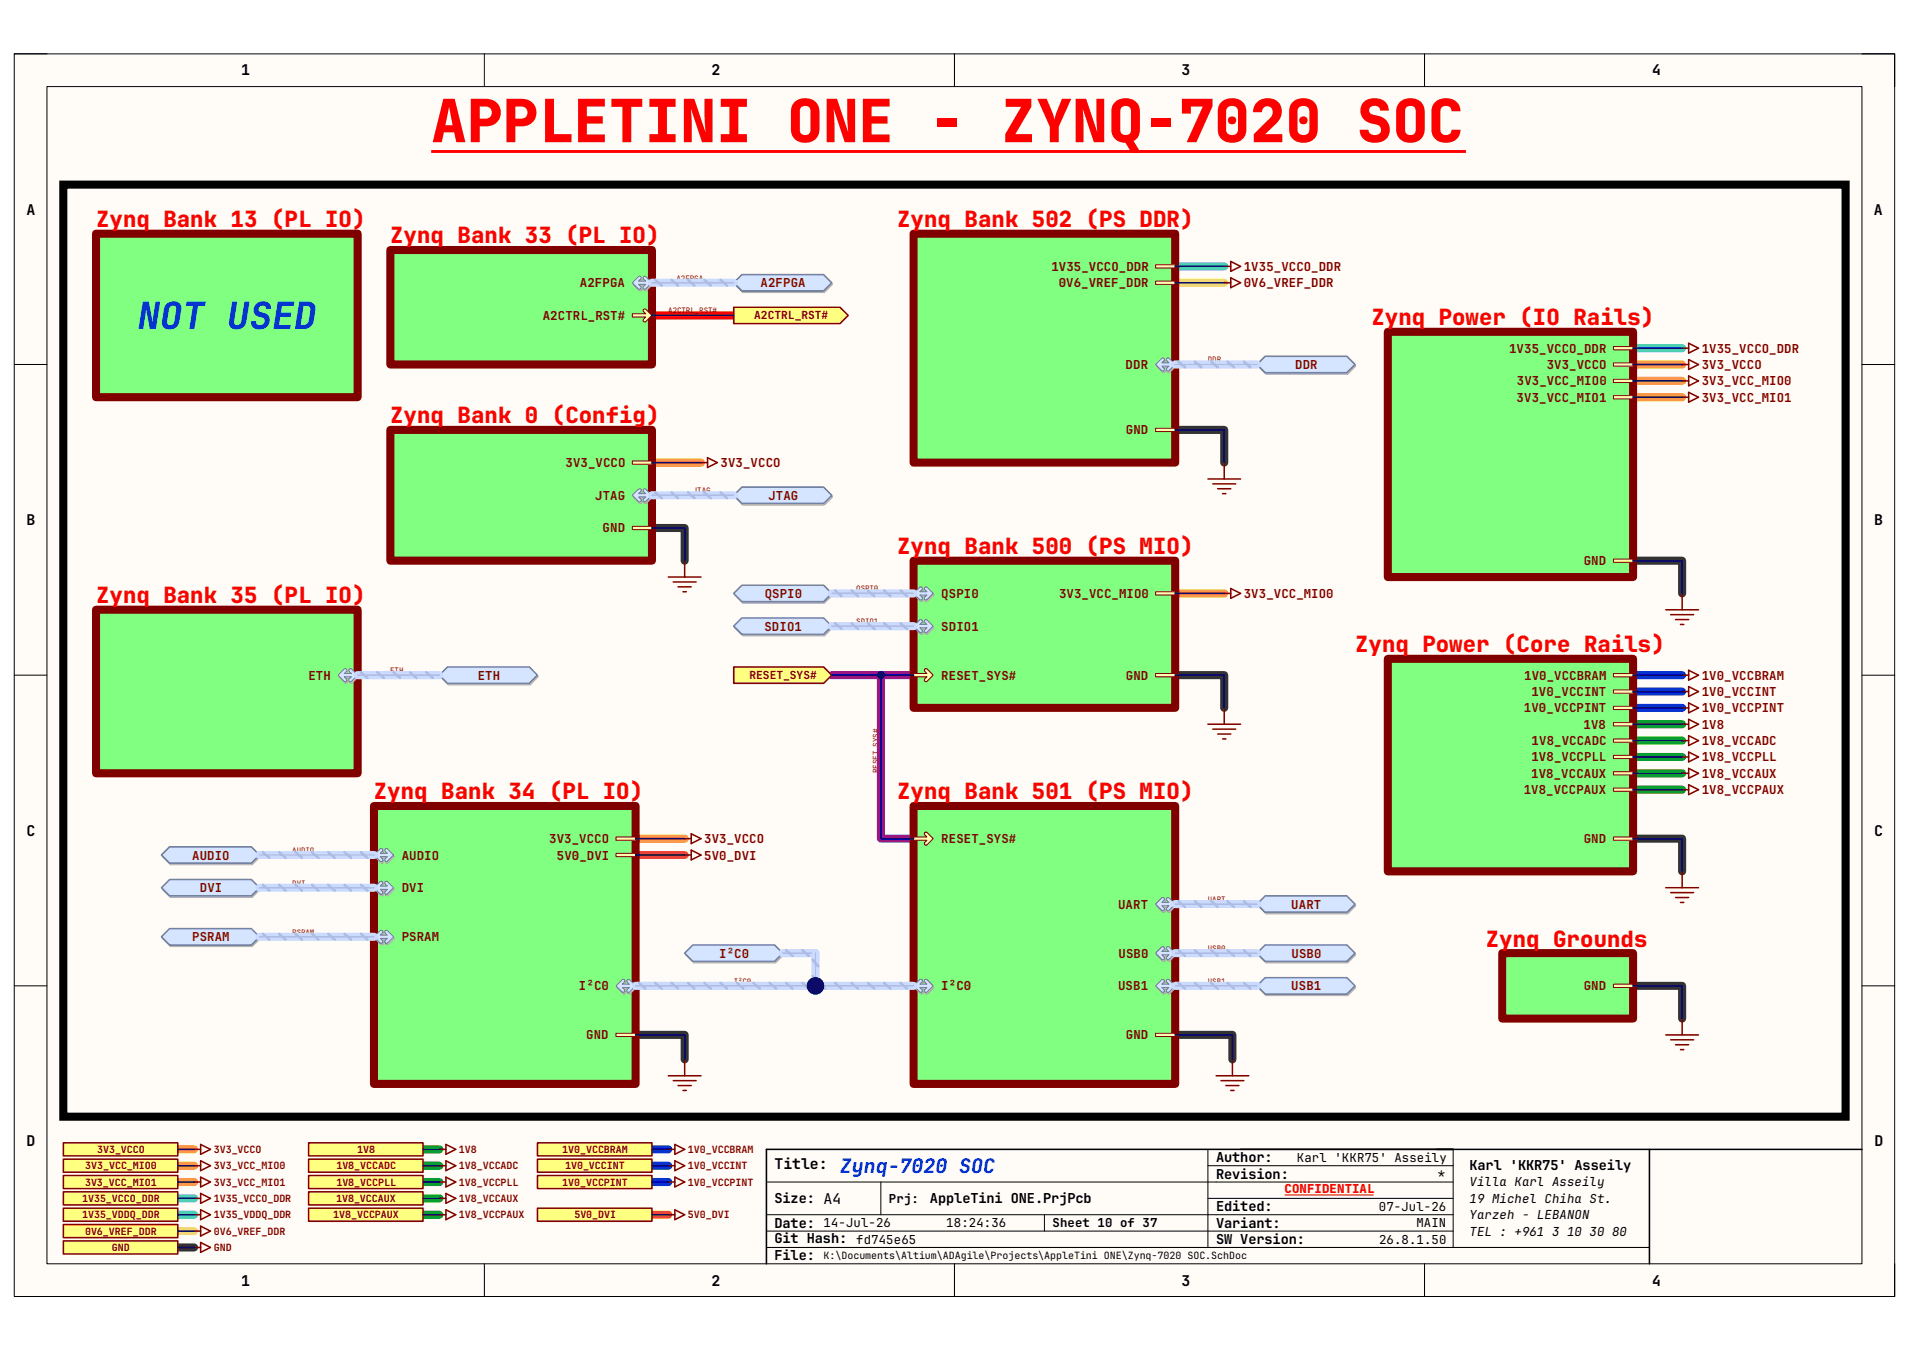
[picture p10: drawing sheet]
<svg xmlns="http://www.w3.org/2000/svg" width="420mm" height="297mm" viewBox="0 0 420 297" stroke-linecap="round" stroke-linejoin="round" font-family="sans-serif">
<path d="M3.1 11.9h413.7v273.3h-413.7z" fill-rule="evenodd" fill="#fffcf8"/>
<path d="M3.1 11.9h413.7v273.3h-413.7z" fill="none" stroke="#000" stroke-width=".22"/>
<path d="M10.3 19h399.3v259h-399.3z" fill-rule="evenodd" fill="#fffcf8"/>
<g fill="none" stroke="#000" stroke-width=".22">
<path d="M3.1 11.8h7.2M10.3 19h399.3v259h-399.3zM106.6 11.8v7.2M210 11.8v7.2M313.4 11.8v7.2M409.6 11.9h7.2v7.1M3.1 80.2h7.2M409.6 80.2h7.2M3.1 148.5h7.2M409.6 148.5h7.2M3.1 216.9h7.2M409.6 216.9h7.2"/>
<path d="M265.7 256.5h54M265.7 252.9v21.5M319.7 252.9v21.5M106.6 278v7.2M168.6 260.1h151.1M168.6 270.8h151.1M168.6 267.3h151.1M168.6 274.4h194.3M193.8 260.1v7.2M210 278v7.2M229.8 267.3v3.5M265.7 263.7h54"/>
<path d="M313.4 278v7.2M416.8 278v7.2"/>
</g>
<path d="M258.6 94.6h10.7v7.2M143.4 116.2h7.2v7.2M359.3 123.4h10.8v7.2M258.6 148.5h10.7v7.2M359.3 184.5h10.8v7.2M359.3 216.9h10.8v7.2M139.8 227.7h10.8v5.4M258.6 227.7h12.5v5.4M39.1 274.4h3.6" fill="none" stroke="#333" stroke-width="1.8"/>
<path d="M183 148.5h10.8M201 148.5h-7.2v36h7.2" fill="none" stroke="#90f" stroke-width="1.8"/>
<path d="M359.3 80.2h10.8M359.3 83.8h10.8M359.3 87.4h10.8M143.4 101.8h10.8M258.6 130.6h10.7M139.8 184.5h10.8M39.1 252.9h3.6M39.1 256.5h3.6M39.1 260.1h3.6" fill="none" stroke="#f90" stroke-width="1.8"/>
<path d="M359.3 148.5h10.8M359.3 152.1h10.8M359.3 155.7h10.8M143.4 256.5h3.6M143.4 252.9h3.6M143.4 260.1h3.6" fill="none" stroke="#03c" stroke-width="1.8"/>
<path d="M258.6 58.6h10.7M359.3 76.6h10.8M39.1 267.3h3.6M39.1 263.7h3.6" fill="none" stroke="#2cf" stroke-width="1.8"/>
<path d="M359.3 159.3h10.8M359.3 162.9h10.8M359.3 170.1h10.8M359.3 173.7h10.8M93.1 252.9h3.6M93.1 256.5h3.6M93.1 263.7h3.6M93.1 267.3h3.6" fill="none" stroke="#0a0" stroke-width="1.8"/>
<path d="M359.3 166.5h10.8M93.1 260.1h3.6" fill="none" stroke="#086" stroke-width="1.8"/>
<path d="M258.6 62.2h10.7M39.1 270.8h3.6" fill="none" stroke="#fd3" stroke-width="1.8"/>
<path d="M139.8 188.1h10.8M143.4 267.3h3.6" fill="none" stroke="#ff6a00" stroke-width="1.8"/>
<path d="M143.4 69.4h18" fill="none" stroke="#f00" stroke-width="1.8"/>
<path d="M316.1 252.9h93.5M319.7 252.9h-151.1v25.1M362.9 252.9v25.1" fill="none" stroke="#000" stroke-width=".34"/>
<path d="M282.6 262.9h19.6" fill="none" stroke="#f00" stroke-width=".22"/>
<path d="M94.9 33.3h227.6" fill="none" stroke="#f00" stroke-width=".64" stroke-linecap="butt"/>
<path d="M13.9 40.6h392.1v205.1h-392.1z" fill="none" stroke="#000" stroke-width="1.8"/>
<path d="M21.1 51.4h57.6v36h-57.6z" fill-rule="evenodd" fill="#80ff80"/>
<path d="M21.1 51.4h57.6v36h-57.6z" fill="none" stroke="#800000" stroke-width="1.8"/>
<path d="M85.9 55h57.5v25.2h-57.5z" fill-rule="evenodd" fill="#80ff80"/>
<path d="M85.9 55h57.5v25.2h-57.5z" fill="none" stroke="#800000" stroke-width="1.8"/>
<path d="M140.6 61.2l.4-.1 .2 .3-.5 .8h1.5l-.5-.7 .1-.3 .3-.1 1.5 1.5-1.5 1.4-.4-.1v-.3l.5-.7h-1.5l.5 .7-.1 .3-.3 .1-1.5-1.4z" fill-rule="evenodd" fill="#bac0ca"/>
<path d="M140.6 61.2l.4-.1 .2 .3-.5 .8h1.5l-.5-.7 .1-.3 .3-.1 1.5 1.5-1.5 1.4-.4-.1v-.3l.5-.7h-1.5l.5 .7-.1 .3-.3 .1-1.5-1.4z" fill="none" stroke="#a6acb6" stroke-width=".22"/>
<path d="M140.5 60.9l.3-.1 .3 .3-.6 .7h1.6l-.6-.6 .1-.4h.3l1.5 1.4-1.5 1.4-.3-.1-.1-.3 .6-.6h-1.6l.6 .6-.2 .3-.3 .1-1.5-1.4z" fill-rule="evenodd" fill="#d5e4ff"/>
<path d="M140.5 60.9l.3-.1 .3 .3-.6 .7h1.6l-.6-.6 .1-.4h.3l1.5 1.4-1.5 1.4-.3-.1-.1-.3 .6-.6h-1.6l.6 .6-.2 .3-.3 .1-1.5-1.4z" fill="none" stroke="#71809b" stroke-width=".22"/>
<path d="M139.1 69h3l-.6-.6 .1-.4h.3l1.5 1.4-1.3 1.4h-.3l-.3-.1v-.3l.6-.6h-3z" fill-rule="evenodd" fill="#ffffb0"/>
<path d="M139.1 69h3l-.6-.6 .1-.4h.3l1.5 1.4-1.3 1.4h-.3l-.3-.1v-.3l.6-.6h-3z" fill="none" stroke="#800000" stroke-width=".22"/>
<path d="M82.3 177.3h57.5v61.2h-57.5z" fill-rule="evenodd" fill="#80ff80"/>
<path d="M82.3 177.3h57.5v61.2h-57.5z" fill="none" stroke="#800000" stroke-width="1.8"/>
<path d="M135.5 184.1h4.3v.8h-4.3z" fill-rule="evenodd" fill="#ffffb0"/>
<path d="M135.5 184.1h4.3v.8h-4.3z" fill="none" stroke="#800000" stroke-width=".22"/>
<path d="M83.8 205.1l.3-.1 .3 .3-.1 .3-.5 .5h1.6l-.6-.7 .2-.3 .2-.1 1.6 1.5-1.6 1.4-.2-.1-.2-.3 .6-.7h-1.6l.6 .7-.1 .3-.4 .1-1.4-1.4z" fill-rule="evenodd" fill="#bac0ca"/>
<path d="M83.8 205.1l.3-.1 .3 .3-.1 .3-.5 .5h1.6l-.6-.7 .2-.3 .2-.1 1.6 1.5-1.6 1.4-.2-.1-.2-.3 .6-.7h-1.6l.6 .7-.1 .3-.4 .1-1.4-1.4z" fill="none" stroke="#a6acb6" stroke-width=".22"/>
<path d="M83.6 204.8l.4-.1 .2 .2v.3l-.5 .5h1.5l-.6-.6 .2-.4h.3l1.5 1.4-1.5 1.4h-.3l-.2-.4 .6-.6h-1.5l.5 .6-.1 .4h-.4l-1.4-1.4z" fill-rule="evenodd" fill="#d5e4ff"/>
<path d="M83.6 204.8l.4-.1 .2 .2v.3l-.5 .5h1.5l-.6-.6 .2-.4h.3l1.5 1.4-1.5 1.4h-.3l-.2-.4 .6-.6h-1.5l.5 .6-.1 .4h-.4l-1.4-1.4z" fill="none" stroke="#71809b" stroke-width=".22"/>
<path d="M137 215.9l.4-.1 .2 .3v.3l-.5 .5h1.5l-.5-.7 .1-.3 .3-.1 1.5 1.5-1.5 1.4-.4-.2v-.2l.5-.7h-1.5l.5 .7-.1 .3-.3 .1-1.5-1.4z" fill-rule="evenodd" fill="#bac0ca"/>
<path d="M137 215.9l.4-.1 .2 .3v.3l-.5 .5h1.5l-.5-.7 .1-.3 .3-.1 1.5 1.5-1.5 1.4-.4-.2v-.2l.5-.7h-1.5l.5 .7-.1 .3-.3 .1-1.5-1.4z" fill="none" stroke="#a6acb6" stroke-width=".22"/>
<path d="M136.9 215.6l.3-.1 .3 .3-.1 .2-.5 .5h1.6l-.6-.6 .1-.4h.3l1.5 1.4-1.5 1.4-.3-.1-.1-.3 .6-.6h-1.6l.6 .6-.2 .3-.3 .1-1.5-1.4z" fill-rule="evenodd" fill="#d5e4ff"/>
<path d="M136.9 215.6l.3-.1 .3 .3-.1 .2-.5 .5h1.6l-.6-.6 .1-.4h.3l1.5 1.4-1.5 1.4-.3-.1-.1-.3 .6-.6h-1.6l.6 .6-.2 .3-.3 .1-1.5-1.4z" fill="none" stroke="#71809b" stroke-width=".22"/>
<path d="M83.8 194.3l.4-.1 .2 .3-.1 .3-.5 .5h1.6l-.6-.7 .2-.3 .2-.1 1.6 1.5-1.5 1.4-.3-.1-.2-.3 .6-.7h-1.6l.6 .7-.1 .3-.4 .1-1.4-1.4z" fill-rule="evenodd" fill="#bac0ca"/>
<path d="M83.8 194.3l.4-.1 .2 .3-.1 .3-.5 .5h1.6l-.6-.7 .2-.3 .2-.1 1.6 1.5-1.5 1.4-.3-.1-.2-.3 .6-.7h-1.6l.6 .7-.1 .3-.4 .1-1.4-1.4z" fill="none" stroke="#a6acb6" stroke-width=".22"/>
<path d="M82.3 195.3l1.5-1.4 .3 .1 .1 .3-.5 .6h1.5l-.6-.6 .1-.3 .3-.1 1.6 1.4-1.5 1.4h-.3l-.2-.3 .6-.7h-1.5l.5 .6v.3l-.4 .1z" fill-rule="evenodd" fill="#d5e4ff"/>
<path d="M82.3 195.3l1.5-1.4 .3 .1 .1 .3-.5 .6h1.5l-.6-.6 .1-.3 .3-.1 1.6 1.4-1.5 1.4h-.3l-.2-.3 .6-.7h-1.5l.5 .6v.3l-.4 .1z" fill="none" stroke="#71809b" stroke-width=".22"/>
<path d="M135.5 187.7h4.3v.8h-4.3z" fill-rule="evenodd" fill="#ffffb0"/>
<path d="M135.5 187.7h4.3v.8h-4.3z" fill="none" stroke="#800000" stroke-width=".22"/>
<path d="M135.5 227.3h4.3v.7h-4.3z" fill-rule="evenodd" fill="#ffffb0"/>
<path d="M135.5 227.3h4.3v.7h-4.3z" fill="none" stroke="#800000" stroke-width=".22"/>
<path d="M82.5 188.5l1.5-1.5 .3 .2 .1 .3-.6 .6h1.6l-.6-.7 .1-.2 .3-.2 1.6 1.5-1.5 1.4-.4-.1-.1-.3 .6-.7h-1.6l.6 .7-.1 .3-.3 .1z" fill-rule="evenodd" fill="#bac0ca"/>
<path d="M82.5 188.5l1.5-1.5 .3 .2 .1 .3-.6 .6h1.6l-.6-.7 .1-.2 .3-.2 1.6 1.5-1.5 1.4-.4-.1-.1-.3 .6-.7h-1.6l.6 .7-.1 .3-.3 .1z" fill="none" stroke="#a6acb6" stroke-width=".22"/>
<path d="M83.6 186.8l.4-.1 .2 .3v.3l-.5 .4h1.5l-.6-.6 .1-.3 .3-.1 1.6 1.4-1.5 1.4h-.3l-.2-.3 .6-.7h-1.5l.5 .6-.1 .4h-.4l-1.4-1.4z" fill-rule="evenodd" fill="#d5e4ff"/>
<path d="M83.6 186.8l.4-.1 .2 .3v.3l-.5 .4h1.5l-.6-.6 .1-.3 .3-.1 1.6 1.4-1.5 1.4h-.3l-.2-.3 .6-.7h-1.5l.5 .6-.1 .4h-.4l-1.4-1.4z" fill="none" stroke="#71809b" stroke-width=".22"/>
<path d="M21.1 134.1h57.6v36h-57.6z" fill-rule="evenodd" fill="#80ff80"/>
<path d="M21.1 134.1h57.6v36h-57.6z" fill="none" stroke="#800000" stroke-width="1.8"/>
<path d="M75.9 147.6l.3-.1 .3 .3-.6 .7h1.6l-.6-.6 .1-.3 .3-.1 1.6 1.4-1.6 1.4-.3-.1-.1-.3 .6-.6h-1.6l.6 .6-.2 .4h-.3l-1.5-1.4z" fill-rule="evenodd" fill="#bac0ca"/>
<path d="M75.9 147.6l.3-.1 .3 .3-.6 .7h1.6l-.6-.6 .1-.3 .3-.1 1.6 1.4-1.6 1.4-.3-.1-.1-.3 .6-.6h-1.6l.6 .6-.2 .4h-.3l-1.5-1.4z" fill="none" stroke="#a6acb6" stroke-width=".22"/>
<path d="M75.7 147.2l.4-.1 .2 .3-.6 .8h1.6l-.6-.7 .1-.3 .4-.1 1.5 1.4-1.6 1.5-.3-.2-.1-.2 .6-.7h-1.6l.6 .7-.1 .3-.4 .1-1.4-1.5z" fill-rule="evenodd" fill="#d5e4ff"/>
<path d="M75.7 147.2l.4-.1 .2 .3-.6 .8h1.6l-.6-.7 .1-.3 .4-.1 1.5 1.4-1.6 1.5-.3-.2-.1-.2 .6-.7h-1.6l.6 .7-.1 .3-.4 .1-1.4-1.5z" fill="none" stroke="#71809b" stroke-width=".22"/>
<path d="M85.9 94.6h57.5v28.8h-57.5z" fill-rule="evenodd" fill="#80ff80"/>
<path d="M85.9 94.6h57.5v28.8h-57.5z" fill="none" stroke="#800000" stroke-width="1.8"/>
<path d="M139.1 115.8h4.3v.7h-4.3z" fill-rule="evenodd" fill="#ffffb0"/>
<path d="M139.1 115.8h4.3v.7h-4.3z" fill="none" stroke="#800000" stroke-width=".22"/>
<path d="M139.1 101.4h4.3v.7h-4.3z" fill-rule="evenodd" fill="#ffffb0"/>
<path d="M139.1 101.4h4.3v.7h-4.3z" fill="none" stroke="#800000" stroke-width=".22"/>
<path d="M140.6 108l.4-.1 .2 .3-.5 .8h1.5l-.5-.7 .1-.3 .3-.1 1.5 1.4-1.5 1.5-.3-.1-.1-.3 .5-.7h-1.5l.5 .7-.1 .3h-.3l-1.5-1.4z" fill-rule="evenodd" fill="#bac0ca"/>
<path d="M140.6 108l.4-.1 .2 .3-.5 .8h1.5l-.5-.7 .1-.3 .3-.1 1.5 1.4-1.5 1.5-.3-.1-.1-.3 .5-.7h-1.5l.5 .7-.1 .3h-.3l-1.5-1.4z" fill="none" stroke="#a6acb6" stroke-width=".22"/>
<path d="M140.4 107.6l.4-.1 .3 .3-.6 .8h1.6l-.6-.7 .1-.3 .3-.1 1.5 1.5-1.5 1.4-.3-.1-.1-.3 .6-.7h-1.6l.6 .7-.2 .3-.3 .1-1.5-1.4z" fill-rule="evenodd" fill="#d5e4ff"/>
<path d="M140.4 107.6l.4-.1 .3 .3-.6 .8h1.6l-.6-.7 .1-.3 .3-.1 1.5 1.5-1.5 1.4-.3-.1-.1-.3 .6-.7h-1.6l.6 .7-.2 .3-.3 .1-1.5-1.4z" fill="none" stroke="#71809b" stroke-width=".22"/>
<path d="M201 123.4h57.6v32.3h-57.6z" fill-rule="evenodd" fill="#80ff80"/>
<path d="M201 123.4h57.6v32.3h-57.6z" fill="none" stroke="#800000" stroke-width="1.8"/>
<path d="M201 148.2h2.9l-.5-.7v-.3l.3-.1 1.6 1.4-1.4 1.4-.3 .1-.2-.2v-.3l.5-.6h-2.9z" fill-rule="evenodd" fill="#ffffb0"/>
<path d="M201 148.2h2.9l-.5-.7v-.3l.3-.1 1.6 1.4-1.4 1.4-.3 .1-.2-.2v-.3l.5-.6h-2.9z" fill="none" stroke="#800000" stroke-width=".22"/>
<path d="M254.2 148.2h4.4v.7h-4.4z" fill-rule="evenodd" fill="#ffffb0"/>
<path d="M254.2 148.2h4.4v.7h-4.4z" fill="none" stroke="#800000" stroke-width=".22"/>
<path d="M254.2 130.2h4.4v.7h-4.4z" fill-rule="evenodd" fill="#ffffb0"/>
<path d="M254.2 130.2h4.4v.7h-4.4z" fill="none" stroke="#800000" stroke-width=".22"/>
<path d="M201.2 130.9l1.5-1.4 .3 .1 .1 .3-.6 .7h1.6l-.6-.7 .2-.4h.3l1.5 1.4-1.5 1.5-.3-.1-.2-.4 .6-.6h-1.6l.6 .6-.1 .3-.3 .2z" fill-rule="evenodd" fill="#bac0ca"/>
<path d="M201.2 130.9l1.5-1.4 .3 .1 .1 .3-.6 .7h1.6l-.6-.7 .2-.4h.3l1.5 1.4-1.5 1.5-.3-.1-.2-.4 .6-.6h-1.6l.6 .6-.1 .3-.3 .2z" fill="none" stroke="#a6acb6" stroke-width=".22"/>
<path d="M202.3 129.2l.4-.1 .2 .3v.3l-.5 .5h1.5l-.5-.7 .1-.3 .3-.1 1.5 1.5-1.5 1.4-.3-.1-.1-.3 .5-.7h-1.5l.5 .7-.1 .3-.4 .1-1.4-1.4z" fill-rule="evenodd" fill="#d5e4ff"/>
<path d="M202.3 129.2l.4-.1 .2 .3v.3l-.5 .5h1.5l-.5-.7 .1-.3 .3-.1 1.5 1.5-1.5 1.4-.3-.1-.1-.3 .5-.7h-1.5l.5 .7-.1 .3-.4 .1-1.4-1.4z" fill="none" stroke="#71809b" stroke-width=".22"/>
<path d="M201.2 138.1l1.5-1.4 .3 .1 .1 .3-.6 .7h1.6l-.6-.7 .2-.3 .3-.1 1.5 1.4-1.6 1.5-.3-.2-.1-.3 .6-.6h-1.6l.6 .6-.1 .4-.3 .1z" fill-rule="evenodd" fill="#bac0ca"/>
<path d="M201.2 138.1l1.5-1.4 .3 .1 .1 .3-.6 .7h1.6l-.6-.7 .2-.3 .3-.1 1.5 1.4-1.6 1.5-.3-.2-.1-.3 .6-.6h-1.6l.6 .6-.1 .4-.3 .1z" fill="none" stroke="#a6acb6" stroke-width=".22"/>
<path d="M202.3 136.4l.4-.1 .2 .3v.3l-.5 .5h1.5l-.5-.7 .1-.3 .3-.1 1.5 1.5-1.5 1.4-.4-.1v-.3l.5-.7h-1.5l.5 .7-.1 .3h-.4l-1.4-1.3z" fill-rule="evenodd" fill="#d5e4ff"/>
<path d="M202.3 136.4l.4-.1 .2 .3v.3l-.5 .5h1.5l-.5-.7 .1-.3 .3-.1 1.5 1.5-1.5 1.4-.4-.1v-.3l.5-.7h-1.5l.5 .7-.1 .3h-.4l-1.4-1.3z" fill="none" stroke="#71809b" stroke-width=".22"/>
<path d="M201 177.3h57.6v61.2h-57.6z" fill-rule="evenodd" fill="#80ff80"/>
<path d="M201 177.3h57.6v61.2h-57.6z" fill="none" stroke="#800000" stroke-width="1.8"/>
<path d="M201 184.1h2.9l-.5-.6 .1-.3 .3-.1 1.5 1.4-1.4 1.4h-.3l-.2-.1v-.3l.5-.6h-2.9z" fill-rule="evenodd" fill="#ffffb0"/>
<path d="M201 184.1h2.9l-.5-.6 .1-.3 .3-.1 1.5 1.4-1.4 1.4h-.3l-.2-.1v-.3l.5-.6h-2.9z" fill="none" stroke="#800000" stroke-width=".22"/>
<path d="M254.2 227.3h4.4v.7h-4.4z" fill-rule="evenodd" fill="#ffffb0"/>
<path d="M254.2 227.3h4.4v.7h-4.4z" fill="none" stroke="#800000" stroke-width=".22"/>
<path d="M202.5 215.9l.4-.1 .2 .3v.3l-.6 .5h1.6l-.6-.7 .2-.3 .3-.1 1.5 1.5-1.6 1.4-.3-.1-.1-.3 .6-.7h-1.6l.6 .7-.1 .3-.4 .1-1.4-1.4z" fill-rule="evenodd" fill="#bac0ca"/>
<path d="M202.5 215.9l.4-.1 .2 .3v.3l-.6 .5h1.6l-.6-.7 .2-.3 .3-.1 1.5 1.5-1.6 1.4-.3-.1-.1-.3 .6-.7h-1.6l.6 .7-.1 .3-.4 .1-1.4-1.4z" fill="none" stroke="#a6acb6" stroke-width=".22"/>
<path d="M202.3 215.6l.4-.1 .2 .2v.3l-.5 .5h1.5l-.5-.6 .1-.4h.3l1.5 1.4-1.5 1.4-.4-.1v-.3l.5-.6h-1.5l.5 .6-.1 .4h-.4l-1.4-1.4z" fill-rule="evenodd" fill="#d5e4ff"/>
<path d="M202.3 215.6l.4-.1 .2 .2v.3l-.5 .5h1.5l-.5-.6 .1-.4h.3l1.5 1.4-1.5 1.4-.4-.1v-.3l.5-.6h-1.5l.5 .6-.1 .4h-.4l-1.4-1.4z" fill="none" stroke="#71809b" stroke-width=".22"/>
<path d="M255.7 208.7l.4-.1 .3 .3-.6 .8h1.6l-.6-.6 .1-.4 .3-.1 1.5 1.5-1.5 1.4-.3-.1-.1-.3 .6-.7h-1.6l.6 .7-.2 .3-.4 .1-1.4-1.4z" fill-rule="evenodd" fill="#bac0ca"/>
<path d="M255.7 208.7l.4-.1 .3 .3-.6 .8h1.6l-.6-.6 .1-.4 .3-.1 1.5 1.5-1.5 1.4-.3-.1-.1-.3 .6-.7h-1.6l.6 .7-.2 .3-.4 .1-1.4-1.4z" fill="none" stroke="#a6acb6" stroke-width=".22"/>
<path d="M255.6 208.4l.4-.1 .2 .3-.6 .7h1.6l-.6-.6 .1-.3 .3-.1 1.6 1.4-1.6 1.4-.3-.1-.1-.3 .6-.6h-1.6l.6 .6-.2 .4h-.4l-1.4-1.4z" fill-rule="evenodd" fill="#d5e4ff"/>
<path d="M255.6 208.4l.4-.1 .2 .3-.6 .7h1.6l-.6-.6 .1-.3 .3-.1 1.6 1.4-1.6 1.4-.3-.1-.1-.3 .6-.6h-1.6l.6 .6-.2 .4h-.4l-1.4-1.4z" fill="none" stroke="#71809b" stroke-width=".22"/>
<path d="M254.4 199.3l1.5-1.5 .3 .1 .2 .3-.6 .7h1.6l-.6-.6 .1-.4 .3-.1 1.5 1.5-1.5 1.4-.3-.1-.1-.3 .6-.7h-1.6l.6 .7-.1 .3-.4 .1z" fill-rule="evenodd" fill="#bac0ca"/>
<path d="M254.4 199.3l1.5-1.5 .3 .1 .2 .3-.6 .7h1.6l-.6-.6 .1-.4 .3-.1 1.5 1.5-1.5 1.4-.3-.1-.1-.3 .6-.7h-1.6l.6 .7-.1 .3-.4 .1z" fill="none" stroke="#a6acb6" stroke-width=".22"/>
<path d="M255.6 197.6l.3-.1 .3 .3-.6 .7h1.6l-.6-.6 .1-.3 .3-.1 1.6 1.4-1.6 1.4-.3-.1-.1-.3 .6-.6h-1.6l.6 .6-.1 .3-.4 .1-1.5-1.4z" fill-rule="evenodd" fill="#d5e4ff"/>
<path d="M255.6 197.6l.3-.1 .3 .3-.6 .7h1.6l-.6-.6 .1-.3 .3-.1 1.6 1.4-1.6 1.4-.3-.1-.1-.3 .6-.6h-1.6l.6 .6-.1 .3-.4 .1-1.5-1.4z" fill="none" stroke="#71809b" stroke-width=".22"/>
<path d="M255.7 215.9l.4-.1 .3 .3-.6 .8h1.6l-.6-.7 .1-.3 .3-.1 1.5 1.5-1.5 1.4-.4-.2v-.2l.6-.7h-1.6l.6 .7-.2 .3-.3 .1-1.5-1.4z" fill-rule="evenodd" fill="#bac0ca"/>
<path d="M255.7 215.9l.4-.1 .3 .3-.6 .8h1.6l-.6-.7 .1-.3 .3-.1 1.5 1.5-1.5 1.4-.4-.2v-.2l.6-.7h-1.6l.6 .7-.2 .3-.3 .1-1.5-1.4z" fill="none" stroke="#a6acb6" stroke-width=".22"/>
<path d="M255.6 215.6l.3-.1 .3 .3-.6 .7h1.6l-.6-.6 .1-.3 .3-.1 1.6 1.4-1.6 1.4-.3-.1-.1-.3 .6-.6h-1.6l.6 .6-.1 .3-.4 .1-1.5-1.4z" fill-rule="evenodd" fill="#d5e4ff"/>
<path d="M255.6 215.6l.3-.1 .3 .3-.6 .7h1.6l-.6-.6 .1-.3 .3-.1 1.6 1.4-1.6 1.4-.3-.1-.1-.3 .6-.6h-1.6l.6 .6-.1 .3-.4 .1-1.5-1.4z" fill="none" stroke="#71809b" stroke-width=".22"/>
<path d="M201 51.4h57.6v50.4h-57.6z" fill-rule="evenodd" fill="#80ff80"/>
<path d="M201 51.4h57.6v50.4h-57.6z" fill="none" stroke="#800000" stroke-width="1.8"/>
<path d="M255.7 79.2l.4-.1 .3 .3-.6 .8h1.6l-.6-.7 .1-.3 .3-.1 1.5 1.4-1.5 1.5-.3-.1-.1-.3 .6-.7h-1.6l.6 .7-.1 .3-.4 .1-1.5-1.5z" fill-rule="evenodd" fill="#bac0ca"/>
<path d="M255.7 79.2l.4-.1 .3 .3-.6 .8h1.6l-.6-.7 .1-.3 .3-.1 1.5 1.4-1.5 1.5-.3-.1-.1-.3 .6-.7h-1.6l.6 .7-.1 .3-.4 .1-1.5-1.5z" fill="none" stroke="#a6acb6" stroke-width=".22"/>
<path d="M254.2 80.2l1.6-1.4 .3 .1 .1 .3-.6 .6h1.6l-.6-.6 .1-.3 .3-.1 1.6 1.4-1.6 1.4-.3-.1-.1-.3 .6-.7h-1.6l.6 .7-.1 .3-.4 .1z" fill-rule="evenodd" fill="#d5e4ff"/>
<path d="M254.2 80.2l1.6-1.4 .3 .1 .1 .3-.6 .6h1.6l-.6-.6 .1-.3 .3-.1 1.6 1.4-1.6 1.4-.3-.1-.1-.3 .6-.7h-1.6l.6 .7-.1 .3-.4 .1z" fill="none" stroke="#71809b" stroke-width=".22"/>
<path d="M254.2 58.3h4.4v.7h-4.4z" fill-rule="evenodd" fill="#ffffb0"/>
<path d="M254.2 58.3h4.4v.7h-4.4z" fill="none" stroke="#800000" stroke-width=".22"/>
<path d="M254.2 61.8h4.4v.8h-4.4z" fill-rule="evenodd" fill="#ffffb0"/>
<path d="M254.2 61.8h4.4v.8h-4.4z" fill="none" stroke="#800000" stroke-width=".22"/>
<path d="M254.2 94.2h4.4v.7h-4.4z" fill-rule="evenodd" fill="#ffffb0"/>
<path d="M254.2 94.2h4.4v.7h-4.4z" fill="none" stroke="#800000" stroke-width=".22"/>
<path d="M305.3 73h54v54h-54z" fill-rule="evenodd" fill="#80ff80"/>
<path d="M305.3 73h54v54h-54z" fill="none" stroke="#800000" stroke-width="1.8"/>
<path d="M355 76.2h4.3v.8h-4.3z" fill-rule="evenodd" fill="#ffffb0"/>
<path d="M355 76.2h4.3v.8h-4.3z" fill="none" stroke="#800000" stroke-width=".22"/>
<path d="M355 79.8h4.3v.8h-4.3z" fill-rule="evenodd" fill="#ffffb0"/>
<path d="M355 79.8h4.3v.8h-4.3z" fill="none" stroke="#800000" stroke-width=".22"/>
<path d="M355 83.4h4.3v.8h-4.3z" fill-rule="evenodd" fill="#ffffb0"/>
<path d="M355 83.4h4.3v.8h-4.3z" fill="none" stroke="#800000" stroke-width=".22"/>
<path d="M355 87h4.3v.8h-4.3z" fill-rule="evenodd" fill="#ffffb0"/>
<path d="M355 87h4.3v.8h-4.3z" fill="none" stroke="#800000" stroke-width=".22"/>
<path d="M355 123h4.3v.7h-4.3z" fill-rule="evenodd" fill="#ffffb0"/>
<path d="M355 123h4.3v.7h-4.3z" fill="none" stroke="#800000" stroke-width=".22"/>
<path d="M305.3 144.9h54v46.8h-54z" fill-rule="evenodd" fill="#80ff80"/>
<path d="M305.3 144.9h54v46.8h-54z" fill="none" stroke="#800000" stroke-width="1.8"/>
<path d="M355 148.2h4.3v.7h-4.3z" fill-rule="evenodd" fill="#ffffb0"/>
<path d="M355 148.2h4.3v.7h-4.3z" fill="none" stroke="#800000" stroke-width=".22"/>
<path d="M355 151.8h4.3v.7h-4.3z" fill-rule="evenodd" fill="#ffffb0"/>
<path d="M355 151.8h4.3v.7h-4.3z" fill="none" stroke="#800000" stroke-width=".22"/>
<path d="M355 155.4h4.3v.7h-4.3z" fill-rule="evenodd" fill="#ffffb0"/>
<path d="M355 155.4h4.3v.7h-4.3z" fill="none" stroke="#800000" stroke-width=".22"/>
<path d="M355 159h4.3v.7h-4.3z" fill-rule="evenodd" fill="#ffffb0"/>
<path d="M355 159h4.3v.7h-4.3z" fill="none" stroke="#800000" stroke-width=".22"/>
<path d="M355 162.6h4.3v.7h-4.3z" fill-rule="evenodd" fill="#ffffb0"/>
<path d="M355 162.6h4.3v.7h-4.3z" fill="none" stroke="#800000" stroke-width=".22"/>
<path d="M355 166.2h4.3v.7h-4.3z" fill-rule="evenodd" fill="#ffffb0"/>
<path d="M355 166.2h4.3v.7h-4.3z" fill="none" stroke="#800000" stroke-width=".22"/>
<path d="M355 169.8h4.3v.7h-4.3z" fill-rule="evenodd" fill="#ffffb0"/>
<path d="M355 169.8h4.3v.7h-4.3z" fill="none" stroke="#800000" stroke-width=".22"/>
<path d="M355 173.4h4.3v.7h-4.3z" fill-rule="evenodd" fill="#ffffb0"/>
<path d="M355 173.4h4.3v.7h-4.3z" fill="none" stroke="#800000" stroke-width=".22"/>
<path d="M355 184.1h4.3v.8h-4.3z" fill-rule="evenodd" fill="#ffffb0"/>
<path d="M355 184.1h4.3v.8h-4.3z" fill="none" stroke="#800000" stroke-width=".22"/>
<path d="M330.5 209.7h28.8v14.4h-28.8z" fill-rule="evenodd" fill="#80ff80"/>
<path d="M330.5 209.7h28.8v14.4h-28.8z" fill="none" stroke="#800000" stroke-width="1.8"/>
<path d="M355 216.5h4.3v.8h-4.3z" fill-rule="evenodd" fill="#ffffb0"/>
<path d="M355 216.5h4.3v.8h-4.3z" fill="none" stroke="#800000" stroke-width=".22"/>
<path d="M161.4 146.7h19.8l1.8 1.8-1.8 1.8h-19.8z" fill-rule="evenodd" fill="#ffff80"/>
<g fill="none" stroke="#800000" stroke-width=".34">
<path d="M370.1 76.6h1.4M371.5 75.5l2.2 1.1-2.2 1.1zM371.5 79.1l2.2 1.1-2.2 1.1zM370.1 87.4h1.4M370.1 83.8h1.4M370.1 80.2h1.4M371.5 82.7l2.2 1.1-2.2 1.1zM371.5 86.3l2.2 1.1-2.2 1.1zM154.2 101.8h1.5M155.7 100.7l2.1 1.1-2.1 1.1zM269.3 130.6h1.5M270.8 129.5l2.1 1.1-2.1 1z"/>
<path d="M161.4 146.7h19.8l1.8 1.8-1.8 1.8h-19.8zM370.1 148.5h1.4M370.1 152.1h1.4M370.1 155.7h1.4M370.1 159.3h1.4M371.5 147.5l2.2 1-2.2 1.1zM371.5 151.1l2.2 1-2.2 1.1zM371.5 154.7l2.2 1-2.2 1.1zM371.5 158.3l2.2 1-2.2 1.1zM370.1 162.9h1.4M370.1 173.7h1.4M370.1 170.1h1.4"/>
<path d="M370.1 166.5h1.4M371.5 161.9l2.2 1-2.2 1.1zM371.5 165.5l2.2 1-2.2 1.1zM371.5 169.1l2.2 1-2.2 1.1zM371.5 172.7l2.2 1-2.2 1.1z"/>
</g>
<path d="M161.6 130.9l1.8-1.8h18l1.8 1.8-1.8 1.8h-18z" fill-rule="evenodd" fill="#bac0ca"/>
<path d="M161.6 130.9l1.8-1.8h18l1.8 1.8-1.8 1.8h-18z" fill="none" stroke="#a6acb6" stroke-width=".22"/>
<path d="M161.4 130.6l1.8-1.8h18l1.8 1.8-1.8 1.8h-18z" fill-rule="evenodd" fill="#d5e4ff"/>
<path d="M161.4 130.6l1.8-1.8h18l1.8 1.8-1.8 1.8h-18z" fill="none" stroke="#71809b" stroke-width=".34"/>
<path d="M163.4 107.5h18l1.8 1.8-1.8 1.8h-18l-1.8-1.8z" fill-rule="evenodd" fill="#bac0ca"/>
<path d="M163.4 107.5h18l1.8 1.8-1.8 1.8h-18l-1.8-1.8z" fill="none" stroke="#a6acb6" stroke-width=".22"/>
<path d="M161.4 109l1.8-1.8h18l1.8 1.8-1.8 1.8h-18z" fill-rule="evenodd" fill="#d5e4ff"/>
<path d="M161.4 109l1.8-1.8h18l1.8 1.8-1.8 1.8h-18z" fill="none" stroke="#71809b" stroke-width=".34"/>
<path d="M163.4 136.3h18l1.8 1.8-1.8 1.8h-18l-1.8-1.8z" fill-rule="evenodd" fill="#bac0ca"/>
<path d="M163.4 136.3h18l1.8 1.8-1.8 1.8h-18l-1.8-1.8z" fill="none" stroke="#a6acb6" stroke-width=".22"/>
<path d="M161.4 137.8l1.8-1.8h18l1.8 1.8-1.8 1.8h-18z" fill-rule="evenodd" fill="#d5e4ff"/>
<path d="M161.4 137.8l1.8-1.8h18l1.8 1.8-1.8 1.8h-18z" fill="none" stroke="#71809b" stroke-width=".34"/>
<path d="M150.6 184.5h1.5M152.1 183.4l2.1 1.1-2.1 1.1z" fill="none" stroke="#800000" stroke-width=".34"/>
<path d="M35.7 206.5l1.8-1.8h18l1.8 1.8-1.8 1.8h-18z" fill-rule="evenodd" fill="#bac0ca"/>
<path d="M35.7 206.5l1.8-1.8h18l1.8 1.8-1.8 1.8h-18z" fill="none" stroke="#a6acb6" stroke-width=".22"/>
<path d="M37.3 204.3h18l1.8 1.8-1.8 1.8h-18l-1.8-1.8z" fill-rule="evenodd" fill="#d5e4ff"/>
<path d="M37.3 204.3h18l1.8 1.8-1.8 1.8h-18l-1.8-1.8z" fill="none" stroke="#71809b" stroke-width=".34"/>
<path d="M163.4 60.8h18l1.8 1.8-1.8 1.8h-18l-1.8-1.8z" fill-rule="evenodd" fill="#bac0ca"/>
<path d="M163.4 60.8h18l1.8 1.8-1.8 1.8h-18l-1.8-1.8z" fill="none" stroke="#a6acb6" stroke-width=".22"/>
<path d="M161.4 62.2l1.8-1.8h18l1.8 1.8-1.8 1.8h-18z" fill-rule="evenodd" fill="#d5e4ff"/>
<path d="M161.4 62.2l1.8-1.8h18l1.8 1.8-1.8 1.8h-18z" fill="none" stroke="#71809b" stroke-width=".34"/>
<path d="M276.7 80.5l1.8-1.7h18l1.8 1.7-1.8 1.8h-18z" fill-rule="evenodd" fill="#bac0ca"/>
<path d="M276.7 80.5l1.8-1.7h18l1.8 1.7-1.8 1.8h-18z" fill="none" stroke="#a6acb6" stroke-width=".22"/>
<path d="M278.3 78.4h18l1.8 1.8-1.8 1.8h-18l-1.8-1.8z" fill-rule="evenodd" fill="#d5e4ff"/>
<path d="M278.3 78.4h18l1.8 1.8-1.8 1.8h-18l-1.8-1.8z" fill="none" stroke="#71809b" stroke-width=".34"/>
<g fill="none" stroke="#800000" stroke-width=".34">
<path d="M269.3 58.6h1.5M270.8 57.5l2.1 1.1-2.1 1.1zM265.7 105.4h7.2M266.8 106.5h5.1M267.9 107.5h2.9M269 108.6h.7M269.3 101.8v3.6M147 127h7.2M148.1 128h5M149.2 129.1h2.9M150.3 130.2h.7M150.6 123.4v3.6"/>
<path d="M366.5 134.2h7.2M367.6 135.2h5M368.6 136.3h2.9M369.7 137.4h.7M370.1 130.6v3.6M265.7 159.3h7.2M269.3 155.7v3.6M266.8 160.4h5.1M267.9 161.5h2.9M269 162.6h.7M366.5 195.3h7.2M367.6 196.4h5"/>
<path d="M368.6 197.5h2.9M369.7 198.5h.7M370.1 191.7v3.6M267.5 236.7h7.2M268.6 237.8h5.1M269.7 238.8h2.9M270.8 239.9h.7M271.1 233.1v3.6M366.5 227.7h7.2M367.6 228.8h5M368.6 229.8h2.9M369.7 230.9h.7"/>
<path d="M370.1 224.1v3.6"/>
</g>
<path d="M150.8 210.1l1.8-1.8h18l1.8 1.8-1.8 1.8h-18z" fill-rule="evenodd" fill="#bac0ca"/>
<path d="M150.8 210.1l1.8-1.8h18l1.8 1.8-1.8 1.8h-18z" fill="none" stroke="#a6acb6" stroke-width=".22"/>
<path d="M150.6 209.7l1.8-1.8h18l1.8 1.8-1.8 1.8h-18z" fill-rule="evenodd" fill="#d5e4ff"/>
<path d="M150.6 209.7l1.8-1.8h18l1.8 1.8-1.8 1.8h-18z" fill="none" stroke="#71809b" stroke-width=".34"/>
<path d="M276.7 210.1l1.8-1.8h18l1.8 1.8-1.8 1.8h-18z" fill-rule="evenodd" fill="#bac0ca"/>
<path d="M276.7 210.1l1.8-1.8h18l1.8 1.8-1.8 1.8h-18z" fill="none" stroke="#a6acb6" stroke-width=".22"/>
<path d="M278.3 207.9h18l1.8 1.8-1.8 1.8h-18l-1.8-1.8z" fill-rule="evenodd" fill="#d5e4ff"/>
<path d="M278.3 207.9h18l1.8 1.8-1.8 1.8h-18l-1.8-1.8z" fill="none" stroke="#71809b" stroke-width=".34"/>
<path d="M269.3 62.2h1.5M270.8 61.1l2.1 1.1-2.1 1.1z" fill="none" stroke="#800000" stroke-width=".34"/>
<path d="M13.9 269.4h25.2v2.9h-25.2z" fill-rule="evenodd" fill="#ffff80"/>
<path d="M13.9 269.4h25.2v2.9h-25.2zM42.7 270.8h1.4M42.7 267.3h1.4M44.1 269.8l2.2 1-2.2 1.1zM44.1 266.2l2.2 1.1-2.2 1z" fill="none" stroke="#800000" stroke-width=".34"/>
<path d="M13.9 265.8h25.2v2.9h-25.2z" fill-rule="evenodd" fill="#ffff80"/>
<path d="M13.9 265.8h25.2v2.9h-25.2z" fill="none" stroke="#800000" stroke-width=".34"/>
<path d="M13.9 273h25.2v2.9h-25.2z" fill-rule="evenodd" fill="#ffff80"/>
<path d="M42.7 256.5h1.4M42.7 252.9h1.4M44.1 251.8l2.2 1.1-2.2 1zM44.1 255.4l2.2 1.1-2.2 1zM44.1 259l2.2 1.1-2.2 1zM13.9 273h25.2v2.9h-25.2zM42.7 274.4h1.4M42.7 260.1h1.4M44.1 273.4l2.2 1-2.2 1.1z" fill="none" stroke="#800000" stroke-width=".34"/>
<path d="M13.9 251.4h25.2v2.9h-25.2z" fill-rule="evenodd" fill="#ffff80"/>
<path d="M13.9 251.4h25.2v2.9h-25.2z" fill="none" stroke="#800000" stroke-width=".34"/>
<path d="M13.9 255h25.2v2.9h-25.2z" fill-rule="evenodd" fill="#ffff80"/>
<path d="M13.9 255h25.2v2.9h-25.2z" fill="none" stroke="#800000" stroke-width=".34"/>
<path d="M13.9 258.6h25.2v2.9h-25.2z" fill-rule="evenodd" fill="#ffff80"/>
<path d="M13.9 258.6h25.2v2.9h-25.2zM96.7 252.9h1.4M96.7 256.5h1.4M98.1 251.8l2.2 1.1-2.2 1zM98.1 255.4l2.2 1.1-2.2 1zM98.1 259l2.2 1.1-2.2 1zM96.7 267.3h1.4M96.7 263.7h1.4M96.7 260.1h1.4M98.1 262.6l2.2 1.1-2.2 1zM98.1 266.2l2.2 1.1-2.2 1z" fill="none" stroke="#800000" stroke-width=".34"/>
<path d="M67.9 251.4h25.2v2.9h-25.2z" fill-rule="evenodd" fill="#ffff80"/>
<path d="M67.9 251.4h25.2v2.9h-25.2z" fill="none" stroke="#800000" stroke-width=".34"/>
<path d="M67.9 255h25.2v2.9h-25.2z" fill-rule="evenodd" fill="#ffff80"/>
<path d="M67.9 255h25.2v2.9h-25.2z" fill="none" stroke="#800000" stroke-width=".34"/>
<path d="M67.9 258.6h25.2v2.9h-25.2z" fill-rule="evenodd" fill="#ffff80"/>
<path d="M67.9 258.6h25.2v2.9h-25.2z" fill="none" stroke="#800000" stroke-width=".34"/>
<path d="M67.9 262.2h25.2v2.9h-25.2z" fill-rule="evenodd" fill="#ffff80"/>
<path d="M67.9 262.2h25.2v2.9h-25.2z" fill="none" stroke="#800000" stroke-width=".34"/>
<path d="M67.9 265.8h25.2v2.9h-25.2z" fill-rule="evenodd" fill="#ffff80"/>
<path d="M42.7 263.7h1.4M44.1 262.6l2.2 1.1-2.2 1zM67.9 265.8h25.2v2.9h-25.2z" fill="none" stroke="#800000" stroke-width=".34"/>
<path d="M13.9 262.2h25.2v2.9h-25.2z" fill-rule="evenodd" fill="#ffff80"/>
<path d="M147 252.9h1.5M147 256.5h1.5M148.5 251.8l2.1 1.1-2.1 1zM148.5 255.4l2.1 1.1-2.1 1zM148.5 259l2.1 1.1-2.1 1zM13.9 262.2h25.2v2.9h-25.2zM147 260.1h1.5" fill="none" stroke="#800000" stroke-width=".34"/>
<path d="M118.2 251.4h25.2v2.9h-25.2z" fill-rule="evenodd" fill="#ffff80"/>
<path d="M118.2 251.4h25.2v2.9h-25.2z" fill="none" stroke="#800000" stroke-width=".34"/>
<path d="M118.2 255h25.2v2.9h-25.2z" fill-rule="evenodd" fill="#ffff80"/>
<path d="M118.2 255h25.2v2.9h-25.2z" fill="none" stroke="#800000" stroke-width=".34"/>
<path d="M118.2 258.6h25.2v2.9h-25.2z" fill-rule="evenodd" fill="#ffff80"/>
<path d="M118.2 258.6h25.2v2.9h-25.2z" fill="none" stroke="#800000" stroke-width=".34"/>
<path d="M37.5 193.9h18l1.8 1.8-1.8 1.8h-18l-1.8-1.8z" fill-rule="evenodd" fill="#bac0ca"/>
<path d="M37.5 193.9h18l1.8 1.8-1.8 1.8h-18l-1.8-1.8z" fill="none" stroke="#a6acb6" stroke-width=".22"/>
<path d="M37.3 193.5h18l1.8 1.8-1.8 1.8h-18l-1.8-1.8z" fill-rule="evenodd" fill="#d5e4ff"/>
<path d="M37.3 193.5h18l1.8 1.8-1.8 1.8h-18l-1.8-1.8z" fill="none" stroke="#71809b" stroke-width=".34"/>
<path d="M118.2 265.8h25.2v2.9h-25.2z" fill-rule="evenodd" fill="#ffff80"/>
<path d="M150.6 188.1h1.5M152.1 187l2.1 1.1-2.1 1.1zM147 236.7h7.2M148.1 237.8h5.1M149.2 238.8h2.9M150.3 239.9h.7M150.6 233.1v3.6M118.2 265.8h25.2v2.9h-25.2zM147 267.3h1.5M148.5 266.2l2.1 1.1-2.1 1z" fill="none" stroke="#800000" stroke-width=".34"/>
<path d="M276.7 199.3l1.8-1.8h18l1.8 1.8-1.8 1.8h-18z" fill-rule="evenodd" fill="#bac0ca"/>
<path d="M276.7 199.3l1.8-1.8h18l1.8 1.8-1.8 1.8h-18z" fill="none" stroke="#a6acb6" stroke-width=".22"/>
<path d="M278.3 197.1h18l1.8 1.8-1.8 1.8h-18l-1.8-1.8z" fill-rule="evenodd" fill="#d5e4ff"/>
<path d="M278.3 197.1h18l1.8 1.8-1.8 1.8h-18l-1.8-1.8z" fill="none" stroke="#71809b" stroke-width=".34"/>
<path d="M276.7 217.3l1.8-1.8h18l1.8 1.8-1.8 1.8h-18z" fill-rule="evenodd" fill="#bac0ca"/>
<path d="M276.7 217.3l1.8-1.8h18l1.8 1.8-1.8 1.8h-18z" fill="none" stroke="#a6acb6" stroke-width=".22"/>
<path d="M278.3 215.1h18l1.8 1.8-1.8 1.8h-18l-1.8-1.8z" fill-rule="evenodd" fill="#d5e4ff"/>
<path d="M278.3 215.1h18l1.8 1.8-1.8 1.8h-18l-1.8-1.8z" fill="none" stroke="#71809b" stroke-width=".34"/>
<path d="M35.7 188.5l1.8-1.8h18l1.8 1.8-1.8 1.8h-18z" fill-rule="evenodd" fill="#bac0ca"/>
<path d="M35.7 188.5l1.8-1.8h18l1.8 1.8-1.8 1.8h-18z" fill="none" stroke="#a6acb6" stroke-width=".22"/>
<path d="M37.3 186.3h18l1.8 1.8-1.8 1.8h-18l-1.8-1.8z" fill-rule="evenodd" fill="#d5e4ff"/>
<path d="M37.3 186.3h18l1.8 1.8-1.8 1.8h-18l-1.8-1.8z" fill="none" stroke="#71809b" stroke-width=".34"/>
<path d="M183 148.5h10.8M258.6 148.5h10.7v7.2" fill="none" stroke="#000080" stroke-width=".34"/>
<circle cx="193.8" cy="148.5" r=".72" fill="#000080"/>
<circle cx="193.8" cy="148.5" r=".72" fill="none" stroke="#000080" stroke-width=".22"/>
<path d="M201 148.5h-7.2v36h7.2" fill="none" stroke="#000080" stroke-width=".34"/>
<circle cx="193.8" cy="148.5" r=".72" fill="#000080"/>
<circle cx="193.8" cy="148.5" r=".72" fill="none" stroke="#000080" stroke-width=".22"/>
<g fill="none" stroke="#000080" stroke-width=".34">
<path d="M258.6 58.6h10.7M258.6 62.2h10.7M359.3 76.6h10.8M258.6 94.6h10.7v7.2M359.3 80.2h10.8M359.3 83.8h10.8M359.3 87.4h10.8M143.4 116.2h7.2v7.2M143.4 101.8h10.8M258.6 130.6h10.7M359.3 123.4h10.8v7.2M359.3 148.5h10.8"/>
<path d="M359.3 152.1h10.8M359.3 155.7h10.8M359.3 159.3h10.8M359.3 162.9h10.8M359.3 166.5h10.8M359.3 170.1h10.8M359.3 173.7h10.8M139.8 184.5h10.8M139.8 188.1h10.8M359.3 184.5h10.8v7.2M359.3 216.9h10.8v7.2M139.8 227.7h10.8v5.4"/>
<path d="M258.6 227.7h12.5v5.4M39.1 252.9h3.6M39.1 256.5h3.6M93.1 252.9h3.6M93.1 256.5h3.6M143.4 252.9h3.6M143.4 256.5h3.6M39.1 270.8h3.6M39.1 267.3h3.6M39.1 274.4h3.6M39.1 260.1h3.6M39.1 263.7h3.6"/>
<path d="M93.1 267.3h3.6M93.1 260.1h3.6M93.1 263.7h3.6M143.4 267.3h3.6M143.4 260.1h3.6"/>
</g>
<path d="M143.4 62.2h18M258.6 80.2h17.9M143.4 109h18M183 130.6h18M183 137.8h18M57.1 206.1h25.2M139.8 216.9h61.2" fill="none" stroke="#cbdaff" stroke-width="1.8"/>
<g fill="none" stroke="#adbce7" stroke-width=".55">
<path d="M144.2 61.6l1.4 1.2M147.7 61.6l1.5 1.2M151.3 61.6l1.5 1.2M154.9 61.6l1.5 1.2M158.5 61.6l1.5 1.2M259.3 79.6l1.4 1.2M262.9 79.6l1.4 1.2M266.5 79.6l1.4 1.2M270.1 79.6l1.4 1.2M273.7 79.6l1.4 1.2M144.2 108.3l1.4 1.3M147.7 108.3l1.5 1.3"/>
<path d="M151.3 108.3l1.5 1.3M154.9 108.3l1.5 1.3M158.5 108.3l1.5 1.3M183.7 129.9l1.5 1.3M183.7 137.1l1.5 1.3M187.3 129.9l1.5 1.3M187.3 137.1l1.5 1.3M190.9 129.9l1.5 1.3M190.9 137.1l1.5 1.3M194.5 129.9l1.5 1.3M194.5 137.1l1.5 1.3M198.1 129.9l1.4 1.3"/>
<path d="M198.1 137.1l1.4 1.3M57.8 205.5l1.5 1.2M61.4 205.5l1.5 1.2M65 205.5l1.5 1.2M68.6 205.5l1.5 1.2M72.2 205.5l1.4 1.2M75.8 205.5l1.4 1.2M79.4 205.5l1.4 1.2M140.6 216.3l1.4 1.2M144.2 216.3l1.4 1.2M147.8 216.3l1.4 1.2M151.4 216.3l1.4 1.2"/>
<path d="M154.9 216.3l1.5 1.2M158.5 216.3l1.5 1.2M162.1 216.3l1.5 1.2M165.7 216.3l1.5 1.2M169.3 216.3l1.5 1.2M172.9 216.3l1.5 1.2M176.5 216.3l1.5 1.2M180.1 216.3l1.5 1.2M183.7 216.3l1.5 1.2M187.3 216.3l1.5 1.2M190.9 216.3l1.5 1.2M194.5 216.3l1.5 1.2"/>
<path d="M198.1 216.3l1.4 1.2"/>
</g>
<path d="M143.4 62.2h18M258.6 80.2h17.9M143.4 109h18M183 130.6h18M183 137.8h18M57.1 206.1h25.2M139.8 216.9h61.2" fill="none" stroke="#adbce7" stroke-width=".34"/>
<circle cx="179.4" cy="216.9" r="1.8" fill="#000080"/>
<circle cx="179.4" cy="216.9" r="1.8" fill="none" stroke="#000080" stroke-width=".22"/>
<path d="M57.1 195.3h25.2M172.2 209.7h7.2v7.2M258.6 209.7h17.9" fill="none" stroke="#cbdaff" stroke-width="1.8"/>
<g fill="none" stroke="#adbce7" stroke-width=".55">
<path d="M57.8 194.7l1.5 1.2M61.4 194.7l1.5 1.2M65 194.7l1.5 1.2M68.6 194.7l1.5 1.2M72.2 194.7l1.4 1.2M75.8 194.7l1.4 1.2M79.4 194.7l1.4 1.2M172.9 209.1l1.5 1.2M176.5 209.1l1.5 1.2M178.8 214.7l1.2 1.5M178.8 211.1l1.2 1.5M259.3 209.1l1.4 1.2"/>
<path d="M262.9 209.1l1.4 1.2M266.5 209.1l1.4 1.2M270.1 209.1l1.4 1.2M273.7 209.1l1.4 1.2"/>
</g>
<path d="M57.1 195.3h25.2M172.2 209.7h7.2v7.2M258.6 209.7h17.9" fill="none" stroke="#adbce7" stroke-width=".34"/>
<circle cx="179.4" cy="216.9" r="1.8" fill="#000080"/>
<circle cx="179.4" cy="216.9" r="1.8" fill="none" stroke="#000080" stroke-width=".22"/>
<path d="M57.1 188.1h25.2M258.6 198.9h17.9M258.6 216.9h17.9" fill="none" stroke="#cbdaff" stroke-width="1.8"/>
<g fill="none" stroke="#adbce7" stroke-width=".55">
<path d="M57.8 187.5l1.5 1.2M61.4 187.5l1.5 1.2M65 187.5l1.5 1.2M68.6 187.5l1.5 1.2M72.2 187.5l1.4 1.2M75.8 187.5l1.4 1.2M79.4 187.5l1.4 1.2M259.3 198.3l1.4 1.2M262.9 198.3l1.4 1.2M266.5 198.3l1.4 1.2M270.1 198.3l1.4 1.2M273.7 198.3l1.4 1.2"/>
<path d="M259.3 216.3l1.4 1.2M262.9 216.3l1.4 1.2M266.5 216.3l1.4 1.2M270.1 216.3l1.4 1.2M273.7 216.3l1.4 1.2"/>
</g>
<path d="M57.1 188.1h25.2M258.6 198.9h17.9M258.6 216.9h17.9" fill="none" stroke="#adbce7" stroke-width=".34"/>
<path d="M98.6 147.1h18l1.8 1.8-1.8 1.8h-18l-1.8-1.8z" fill-rule="evenodd" fill="#bac0ca"/>
<path d="M98.6 147.1h18l1.8 1.8-1.8 1.8h-18l-1.8-1.8z" fill="none" stroke="#a6acb6" stroke-width=".22"/>
<path d="M98.5 146.7h18l1.7 1.8-1.7 1.8h-18l-1.8-1.8z" fill-rule="evenodd" fill="#d5e4ff"/>
<path d="M98.5 146.7h18l1.7 1.8-1.7 1.8h-18l-1.8-1.8z" fill="none" stroke="#71809b" stroke-width=".34"/>
<path d="M78.7 148.5h18" fill="none" stroke="#cbdaff" stroke-width="1.8"/>
<path d="M79.4 147.9l1.4 1.3M83 147.9l1.4 1.3M86.6 147.9l1.4 1.3M90.2 147.9l1.4 1.3M93.8 147.9l1.4 1.3" fill="none" stroke="#adbce7" stroke-width=".55"/>
<path d="M78.7 148.5h18" fill="none" stroke="#adbce7" stroke-width=".34"/>
<path d="M161.4 67.6h23.4l1.8 1.8-1.8 1.8h-23.4z" fill-rule="evenodd" fill="#ffff80"/>
<path d="M161.4 67.6h23.4l1.8 1.8-1.8 1.8h-23.4z" fill="none" stroke="#800000" stroke-width=".34"/>
<path d="M143.4 69.4h18" fill="none" stroke="#000080" stroke-width=".34"/>
<text font-size="13.1" fill="#f00" x="94.9" y="31.3">APPLETINI ONE - ZYNQ-7020 SOC</text>
<text font-size="8.2" fill="#00f" x="30.4" y="72.3">NOT USED</text>
<g font-size="4.9" fill="#f00">
<text x="21.1" y="50">Zynq Bank 13 (PL IO)</text>
<text x="85.9" y="53.6">Zynq Bank 33 (PL IO)</text>
<text x="197.4" y="50">Zynq Bank 502 (PS DDR)</text>
<text x="301.7" y="71.5">Zynq Power (IO Rails)</text>
<text x="85.9" y="93.1">Zynq Bank 0 (Config)</text>
<text x="197.4" y="121.9">Zynq Bank 500 (PS MIO)</text>
<text x="21.1" y="132.7">Zynq Bank 35 (PL IO)</text>
<text x="298.1" y="143.5">Zynq Power (Core Rails)</text>
<text x="82.3" y="175.9">Zynq Bank 34 (PL IO)</text>
<text x="197.4" y="175.9">Zynq Bank 501 (PS MIO)</text>
<text x="326.9" y="208.2">Zynq Grounds</text>
</g>
<text font-size="4.4" fill="#00f" x="184.8" y="258">Zynq-7020 SOC</text>
<g font-size="3.3">
<text x="53" y="16.6">1</text>
<text x="156.5" y="16.6">2</text>
<text x="260" y="16.6">3</text>
<text x="363.5" y="16.6">4</text>
<text x="5.8" y="47.2">A</text>
<text x="412.3" y="47.2">A</text>
<text x="5.8" y="115.5">B</text>
<text x="412.3" y="115.5">B</text>
<text x="5.8" y="183.9">C</text>
<text x="412.3" y="183.9">C</text>
<text x="5.8" y="252.2">D</text>
<text x="170.4" y="257.3">Title:</text>
<text x="412.4" y="252.2">D</text>
<text x="53" y="282.8">1</text>
<text x="156.5" y="282.8">2</text>
<text x="260" y="282.8">3</text>
<text x="363.5" y="282.8">4</text>
</g>
<g font-size="3">
<text x="267.5" y="255.7">Author:</text>
<text x="323.3" y="257.3">Karl 'KKR75' Asseily</text>
<text x="267.5" y="259.3">Revision:</text>
<text x="170.4" y="264.7">Size: A4</text>
<text x="204.6" y="264.7">AppleTini ONE.PrjPcb</text>
<text x="267.5" y="266.5">Edited:</text>
<text x="170.4" y="270.1">Date: 14-Jul-26</text>
<text x="170.4" y="273.6">Git Hash:</text>
<text x="267.5" y="273.7">SW Version:</text>
<text x="267.5" y="270.1">Variant:</text>
<text x="170.4" y="277.2">File:</text>
</g>
<g font-size="2.7" fill="#800000">
<text x="231.3" y="59.6">1V35_VCCO_DDR</text>
<text x="273.6" y="59.6">1V35_VCCO_DDR</text>
<text x="127.6" y="63.2">A2FPGA</text>
<text x="167.3" y="63.2">A2FPGA</text>
<text x="232.9" y="63.2">0V6_VREF_DDR</text>
<text x="273.6" y="63.2">0V6_VREF_DDR</text>
<text x="119.4" y="70.4">A2CTRL_RST#</text>
<text x="332" y="77.6">1V35_VCCO_DDR</text>
<text x="374.4" y="77.6">1V35_VCCO_DDR</text>
<text x="247.6" y="81.2">DDR</text>
<text x="284.9" y="81.2">DDR</text>
<text x="340.3" y="81.2">3V3_VCCO</text>
<text x="374.4" y="81.2">3V3_VCCO</text>
<text x="333.7" y="88.3">3V3_VCC_MIO1</text>
<text x="333.7" y="84.8">3V3_VCC_MIO0</text>
<text x="374.4" y="88.3">3V3_VCC_MIO1</text>
<text x="374.4" y="84.8">3V3_VCC_MIO0</text>
<text x="247.7" y="95.5">GND</text>
<text x="124.4" y="102.7">3V3_VCCO</text>
<text x="158.5" y="102.7">3V3_VCCO</text>
<text x="130.9" y="109.9">JTAG</text>
<text x="169" y="109.9">JTAG</text>
<text x="132.6" y="117.1">GND</text>
<text x="348.4" y="124.3">GND</text>
<text x="168.2" y="131.5">QSPI0</text>
<text x="207.1" y="131.5">QSPI0</text>
<text x="233" y="131.5">3V3_VCC_MIO0</text>
<text x="273.6" y="131.5">3V3_VCC_MIO0</text>
<text x="168.2" y="138.7">SDIO1</text>
<text x="207.1" y="138.7">SDIO1</text>
<text x="67.9" y="149.5">ETH</text>
<text x="105.1" y="149.5">ETH</text>
<text x="207.1" y="149.5">RESET_SYS#</text>
<text x="247.7" y="149.5">GND</text>
<text x="335.3" y="149.5">1V0_VCCBRAM</text>
<text x="374.4" y="149.5">1V0_VCCBRAM</text>
<text x="336.9" y="153.1">1V0_VCCINT</text>
<text x="374.4" y="153.1">1V0_VCCINT</text>
<text x="335.3" y="156.7">1V0_VCCPINT</text>
<text x="348.4" y="160.3">1V8</text>
<text x="374.4" y="156.7">1V0_VCCPINT</text>
<text x="374.4" y="160.3">1V8</text>
<text x="336.9" y="167.5">1V8_VCCPLL</text>
<text x="337" y="163.9">1V8_VCCADC</text>
<text x="374.4" y="163.9">1V8_VCCADC</text>
<text x="374.4" y="167.5">1V8_VCCPLL</text>
<text x="336.9" y="171.1">1V8_VCCAUX</text>
<text x="374.4" y="171.1">1V8_VCCAUX</text>
<text x="335.2" y="174.7">1V8_VCCPAUX</text>
<text x="374.4" y="174.7">1V8_VCCPAUX</text>
<text x="120.8" y="185.5">3V3_VCCO</text>
<text x="154.9" y="185.5">3V3_VCCO</text>
<text x="207.1" y="185.5">RESET_SYS#</text>
<text x="348.4" y="185.5">GND</text>
<text x="42.3" y="189.1">AUDIO</text>
<text x="88.4" y="189.1">AUDIO</text>
<text x="122.5" y="189.1">5V0_DVI</text>
<text x="154.9" y="189.1">5V0_DVI</text>
<text x="44" y="196.3">DVI</text>
<text x="88.4" y="196.3">DVI</text>
<text x="246" y="199.9">UART</text>
<text x="284.1" y="199.9">UART</text>
<text x="42.3" y="207.1">PSRAM</text>
<text x="88.4" y="207.1">PSRAM</text>
<text x="158.2" y="210.7">I²C0</text>
<text x="246.1" y="210.7">USB0</text>
<text x="284.1" y="210.7">USB0</text>
<text x="127.4" y="217.8">I²C0</text>
<text x="207.1" y="217.8">I²C0</text>
<text x="246" y="217.8">USB1</text>
<text x="284.1" y="217.8">USB1</text>
<text x="348.4" y="217.8">GND</text>
<text x="129" y="228.6">GND</text>
<text x="247.7" y="228.6">GND</text>
</g>
<g font-size="2.7">
<text x="285.3" y="255.7">Karl 'KKR75' Asseily</text>
<text x="316.4" y="259.2">*</text>
<text x="323.3" y="261">Villa Karl Asseily</text>
<text x="195.6" y="264.6">Prj:</text>
<text x="303.4" y="266.4">07-Jul-26</text>
<text x="323.3" y="264.6">19 Michel Chiha St.</text>
<text x="323.3" y="268.2">Yarzeh - LEBANON</text>
<text x="188.4" y="273.6">fd745e65</text>
<text x="208.2" y="270">18:24:36</text>
<text x="231.6" y="270">Sheet 10 of 37</text>
<text x="303.4" y="273.6">26.8.1.50</text>
<text x="311.6" y="270">MAIN</text>
<text x="323.3" y="271.8">TEL : +961 3 10 30 80</text>
</g>
<text font-size="2.7" fill="#f00" x="282.6" y="262.5">CONFIDENTIAL</text>
<g font-size="2.5" fill="#800000">
<text x="165.9" y="70.3">A2CTRL_RST#</text>
<text x="164.9" y="149.4">RESET_SYS#</text>
</g>
<g font-size="2.2" fill="#800000">
<text x="18.8" y="257.3">3V3_VCC_MIO0</text>
<text x="21.4" y="253.7">3V3_VCCO</text>
<text x="47" y="257.3">3V3_VCC_MIO0</text>
<text x="47" y="253.7">3V3_VCCO</text>
<text x="74" y="257.3">1V8_VCCADC</text>
<text x="78.6" y="253.7">1V8</text>
<text x="101" y="253.7">1V8</text>
<text x="101" y="257.3">1V8_VCCADC</text>
<text x="123.7" y="253.7">1V0_VCCBRAM</text>
<text x="124.3" y="257.3">1V0_VCCINT</text>
<text x="151.3" y="253.7">1V0_VCCBRAM</text>
<text x="151.3" y="257.3">1V0_VCCINT</text>
<text x="18.7" y="260.9">3V3_VCC_MIO1</text>
<text x="47" y="260.9">3V3_VCC_MIO1</text>
<text x="74" y="260.9">1V8_VCCPLL</text>
<text x="101" y="260.9">1V8_VCCPLL</text>
<text x="123.7" y="260.9">1V0_VCCPINT</text>
<text x="151.3" y="260.9">1V0_VCCPINT</text>
<text x="18.1" y="268">1V35_VDDQ_DDR</text>
<text x="18.1" y="264.5">1V35_VCCO_DDR</text>
<text x="47" y="268">1V35_VDDQ_DDR</text>
<text x="47" y="264.5">1V35_VCCO_DDR</text>
<text x="73.3" y="268">1V8_VCCPAUX</text>
<text x="74" y="264.5">1V8_VCCAUX</text>
<text x="101" y="268">1V8_VCCPAUX</text>
<text x="101" y="264.5">1V8_VCCAUX</text>
<text x="126.4" y="268">5V0_DVI</text>
<text x="151.3" y="268">5V0_DVI</text>
<text x="18.7" y="271.6">0V6_VREF_DDR</text>
<text x="24.6" y="275.2">GND</text>
<text x="47" y="271.6">0V6_VREF_DDR</text>
<text x="47" y="275.2">GND</text>
</g>
<text font-size="2.2" x="181.2" y="277">K:\Documents\Altium\ADAgile\Projects\AppleTini ONE\Zynq-7020 SOC.SchDoc</text>
<g font-size="1.7" fill="#800000">
<text x="148.8" y="61.7">A2FPGA</text>
<text x="147" y="68.9">A2CTRL_RST#</text>
<text x="265.7" y="79.7">DDR</text>
<text x="152.4" y="108.5">JTAG</text>
<text x="188.4" y="130">QSPI0</text>
<text x="188.4" y="137.2">SDIO1</text>
<text x="85.9" y="148">ETH</text>
<text x="193.3" y="170.1" transform="rotate(-90 193.3 170.1)">RESET_SYS#</text>
<text x="64.3" y="187.6">AUDIO</text>
<text x="64.3" y="194.8">DVI</text>
<text x="265.7" y="198.4">UART</text>
<text x="64.3" y="205.6">PSRAM</text>
<text x="265.7" y="209.2">USB0</text>
<text x="161.4" y="216.4">I²C0</text>
<text x="265.7" y="216.4">USB1</text>
</g>
</svg>
